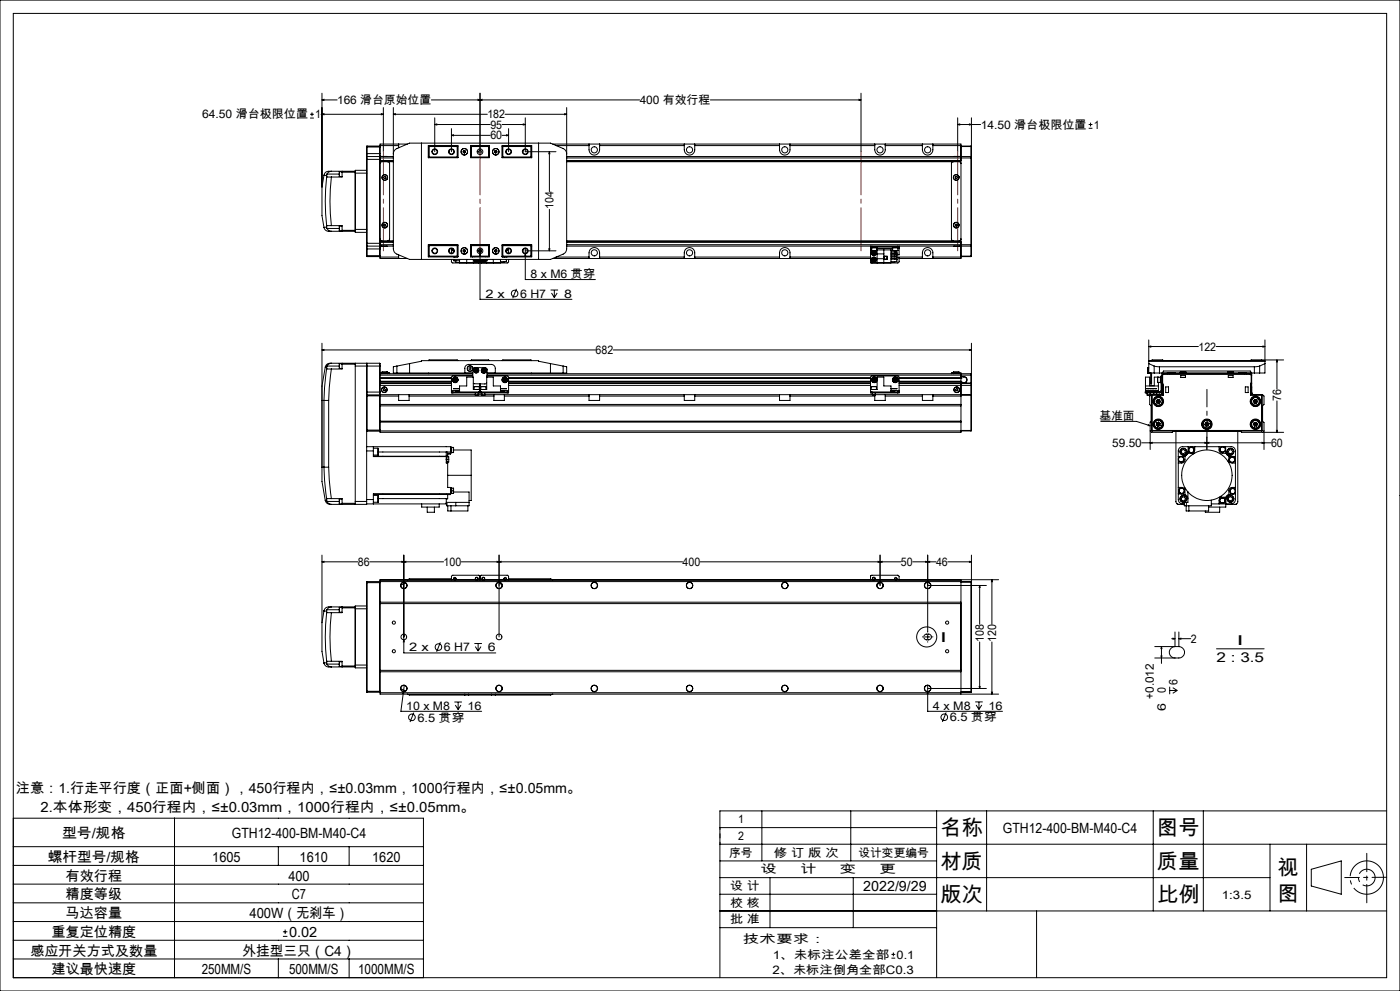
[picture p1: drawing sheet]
<svg xmlns="http://www.w3.org/2000/svg" width="420mm" height="297mm" viewBox="0 0 420 297" stroke-linecap="round" stroke-linejoin="round" font-family="sans-serif">
<g fill="none" stroke="#000" stroke-width=".3">
<path d="M0 0h420v297h-420zM4 4h412v289h-412zM93 35.4h1.2M93 34.3h1.2M93.6 33.7v1.1M96.3 34.3h18.7M96.6 29.9l.6-.1v.3zM96.6 34.3l.6-.2v.3zM96.6 29.9h4.5M96.6 27.9v28.2M114.4 34.1l.6 .2-.6 .1zM115 32.2v13.3"/>
<path d="M118 34.3l.6-.2v.3zM118 32.2v42.4l.3 .9 .4 .5 4.2 1.7h42.2l4.4-1.9 .5-1.2v-42.4M118 34.3h28.2M130.4 37.3l.6-.2v.4zM130.4 37.3h16.7M130.4 35.3v10.2M135.4 38.6v6.9M143.4 29.8l.6 .1-.6 .2zM144 29.9l.6-.1v.3zM144 27.9v17.6M150.6 37.3h7M151.5 34.3h18.5"/>
<path d="M152.6 38.6v6.9M157 37.1l.6 .2-.6 .2zM157.6 35.3v10.2h9.2M169.4 34.1l.6 .2-.6 .1zM191.9 29.9h-62.5M213.1 29.9h45.2M257.7 29.8l.6 .1-.6 .2zM258.3 27.9v17.6M287.3 37.3l.6-.2v.4zM287.3 37.3h6.9M287.3 35.3v10.2M290.8 37.1l.6 .2-.6 .2z"/>
<path d="M291.4 35.3v11.8M326.6 38.4h1.1M326.6 37.3h1.1M327.2 36.8v1.1M96.6 56.1v8.5l.6 3.6M97.2 52.5l-.6 3.6M97.2 52.5h.1M97.2 52.5l.8 .1M98 52.9a64.4 64.4 0 0 0 0 14.8M98 52.9l1.4 .2M98 52.6v.3M98.1 52.2l-.1 .4"/>
<path d="M98.1 52.2h3.7M99.4 51.3h-.2a1.57 1.57 0 0 0-2 1.2M99.4 53.1a62.9 62.9 0 0 0 0 14.5M99.4 51.3a1.49 1.49 0 0 0-1.3 .9M99.4 51.3h7.2M101.8 52.2v.7M101.8 51.5v.7M101.8 51.5v1.4M101.8 51.5h.8M101.8 52.9h.8M102.6 51.3v.3M102.6 51.6v1.5h-3.2"/>
<path d="M102.6 51.6h4M106.6 51.3v.3M106.6 51.6v17.4M106.6 51.9h3.4M110 47.8v4.1M110 51h-3.4v.3M110 47v.8M110 46v1M110 51.9v16.9M110 47.8h4M110 46h4M110 44.1h4"/>
<path d="M110.1 46.9v26.9M110.1 43.8v3.1M110.1 43.8l-.1 2.2M110.1 46.9h3.8M110.1 46.9l-.1 .1M110.1 43.8h3.8M113.9 46.9v26.9M113.9 43.8v3.1M113.9 46.9l.1 .1M113.9 43.8h.1M114 46.9h.1M114 47v.8"/>
<path d="M114 47.8v25.1M114 46.9h4M114 48.1h4M114 43.6h5.6M114 47.3h4M114.4 46.9h1.7M115.3 52.9l.5 .3-.2 .3h-.3l-.2-.3zM116.3 48.5l.6 .5v22.6l-.3 .5-.3 .1M118 48.5h-3.4l-.5 .2-.1 .3M118 46.1l.3-.9 .4-.5 4.2-1.8h42.2l4.2 1.8 .4 .5 .3 .9M119.6 43.2v1.1M122.2 43.2h-8.2v3.7"/>
<path d="M126.4 42.9v34.8M128.5 46.9h.1M128.5 43.7h8.9v3.6h-8.9zM128.6 43.8v3.5M128.6 43.8h8.8M128.6 43.8l.1 .1M128.7 43.9h8.5M128.7 43.9v3.2M128.7 47.1l-.1 .1h8.8M128.7 47.1h8.5M135.4 40.6l.6-.2v.3zM135.4 40.6h11.7"/>
<path d="M137.2 43.9l.1-.1v3.4l-.1-.1M137.2 43.9v3.2M139 45.6l.3 .2M139 45.3v.3M139.3 45.2l.3 .1M139.3 45.2l-.3 .1M139.6 45.6l-.3 .2M139.6 45.3v.3M141.2 43.7l.1 .1M141.2 43.7h5.6v3.6h-5.6zM141.2 43.8h5.6M141.2 47.2h5.6"/>
<path d="M141.3 43.8v3.4l.1-.1M141.3 43.8l.1 .1M141.4 43.9h5.2M141.4 43.9v3.2M141.4 47.1h5.2M146.6 43.9l.1-.1v3.4l-.1-.1M146.6 43.9v3.2M148.4 45.6l.3 .2M148.4 45.3v.3M148.7 45.2l.3 .1M148.7 45.2l-.3 .1M149 45.3v.3"/>
<path d="M149 45.6l-.3 .2M150.6 40.6h2M150.6 43.7h8.9v3.6h-8.9zM150.6 43.8h8.8M150.8 43.9l-.1-.1v3.4l.1-.1M150.8 43.9h8.5M150.8 43.9v3.2M150.8 47.1h8.5M151.3 43.7v.1M152 40.4l.6 .2-.6 .1zM159.3 43.9v3.2M159.3 47.1l.1 .1h-8.8"/>
<path d="M159.4 43.8v3.5M159.4 46.9h.1M159.4 43.8l-.1 .1M161.6 42.9v34.8M164.8 45.5l.2 .6h-.4zM164.8 45.5v11.9M165.8 43.2h122.5v34.3h-18.6M166.8 43.6h9.9M170 48.5h117.7l.6 .5M170 46.9h121.3M170 48.1h118.3M170 47.3h121.3"/>
<path d="M176.7 43.2a3.2 3.2 0 0 0 .5 2.8 1.58 1.58 0 0 0 1.7 .4 1.58 1.58 0 0 0 1-1.5v-1.7M179.9 43.6h25.4M205.3 43.2a3.2 3.2 0 0 0 .4 2.8 1.56 1.56 0 0 0 1.7 .4 1.56 1.56 0 0 0 1-1.5v-1.7M208.4 43.6h25.5M233.9 43.2a3.2 3.2 0 0 0 .4 2.8 1.56 1.56 0 0 0 1.7 .4 1.56 1.56 0 0 0 1-1.5v-1.7M237 43.6h25.4M262.4 43.2a3.2 3.2 0 0 0 .5 2.8 1.56 1.56 0 0 0 1.7 .4 1.56 1.56 0 0 0 1-1.5v-1.7M265.6 43.6h11.1M276.7 43.2a3.2 3.2 0 0 0 .5 2.8 1.56 1.56 0 0 0 1.7 .4 1.56 1.56 0 0 0 1-1.5v-1.7M279.9 43.6h8.4M286 48.5l-.6 .4v22.8l.6 .5M286.1 46.9h1.8"/>
<path d="M286.8 52.9h.3l.1 .4-.3 .2-.3-.1zM288.3 43.8h3M288.3 43.9h3M291.3 46.9v.4M291.3 47.3h.1M291.3 46.9l.1 .2M291.3 43.8v.1M291.3 43.9v3M291.3 47.3v26M291.4 47.1v.2M291.4 47.3v26M97.2 68.2a1.69 1.69 0 0 0 2.2 1.1"/>
<path d="M97.2 68.2h.1M98 67.7v.3M98 68l.1 .5M98 68l-.8 .2M98.1 68.5l.7 .7 .6 .1M98.1 68.5h3.7M99.4 67.6l-1.4 .1M99.4 67.6h3.2v1.4M99.4 69.3h7.2M101.8 68.5v.7M101.8 67.8v.7M101.8 67.8v1.4"/>
<path d="M101.8 67.8h.8M101.8 69.2h.8M102.6 69v.3M102.6 69h4M106.6 69.3v.3h3.4M106.6 69v.3M106.6 68.8h3.4M110 68.8v4.1M110 72.9v.8M110 73.7v.9M110 74.6l.1 2.3M110 76.6h4"/>
<path d="M110 72.9h4M110 73.7l.1 .1M110 74.6h4M110.1 73.8v3.1M110.1 73.8h3.8M110.1 76.9h3.8M113.9 73.8v3.1M114 71.6l.2 .4 .3 .2h3.5M114 73.7h.1M114 72.9v.8M114 73.8v3.7h8.2M114 72.5h4"/>
<path d="M114 73.8h4M114 77h5.6M114 73.3h4M114 73.7l-.1 .1M114 76.8l-.1 .1M114.4 73.8h1.7M115.1 67.4l.3-.2 .3 .1v.3l-.2 .2-.3-.1zM119.6 76.4v1.1M128.5 73.8h.1M128.5 73.4h8.9v3.6h-8.9zM128.6 73.4v3.5M128.6 76.9h8.8"/>
<path d="M128.7 73.6v3.2M128.7 76.8h8.5M128.7 73.6h8.5M128.7 76.8l-.1 .1M135.4 77.7v.8l.4 .3h8M135.4 74.5v1.4M135.8 75.1h.3M135.8 74.6v.5M136.1 77.7v.2M136.1 77h.1M136.1 75.2v.3M136.1 77.7v.4h1.8"/>
<path d="M136.1 75.2h.1M136.2 78.1h.4M136.8 76.9v.1M136.8 78.1v.6h1.1M137.2 73.6l.1-.1v3.4l-.1-.1M137.2 73.6v3.2M137.4 73.5h-8.8l.1 .1M137.9 77.7v1.1h12.2v-1.1M139 75.3l.3 .2M139 75v.3M139.3 74.9l.3 .1M139.3 74.9l-.3 .1"/>
<path d="M139.6 75.3l-.3 .2M139.6 75v.3M140 77.7v1.1M141.2 73.4h5.6v3.6h-5.6zM141.2 76.9h5.6M141.2 73.5h5.6M141.3 76.9l-.1 .1M141.4 73.6l-.1-.1v3.4M141.4 73.6v3.2M141.4 76.8h5.2M141.4 73.6h5.2M141.4 76.8l-.1 .1"/>
<path d="M141.7 76.9v.1M141.9 76.9v.1M142 77.7v1.1M142.1 78h.1M142.1 77.7v.3M142.1 78h1.5M142.3 78a.78 .78 0 0 0 .9 .5 .78 .78 0 0 0 .6-.8 .78 .78 0 0 1-.6 .9 .78 .78 0 0 1-.9-.6zM142.5 76.9v.1M142.7 78l.2 .2M142.9 78v.2M143.2 78l.1 .1M143.3 78.1l-.4 .1"/>
<path d="M143.3 78v.1M143.6 75.1h.1M143.6 78h.1M143.6 75.3l.1 .2M143.7 75.1h-.1M143.7 75v.1M143.7 77.7v.3M143.7 74.9h.6M144 76.1l.1 .6h-.2zM144 74.3v15.4h27.6M144.3 77.7a.76 .76 0 0 0 .6 .9 .76 .76 0 0 0 .8-.6 .76 .76 0 0 1-.8 .6 .76 .76 0 0 1-.6-.9zM144.4 75.1h.1"/>
<path d="M144.4 78h.1M144.4 78h1.5M144.4 75v.1M144.4 77.7v.3M144.4 75.3l-.1 .2M144.7 78l.4 .2M145 78l.1 .2M145.3 78l-.2 .2M145.6 76.9v.1M145.9 78h.1M145.9 77.7v.3M146 77.7v1.1"/>
<path d="M146.2 76.9v.1M146.6 73.6l.1-.1v3.4l-.1-.1M146.6 73.6v3.2M148 77.7v1.1M148.4 75.3l.3 .2M148.4 75v.3M148.7 74.9l.3 .1M148.7 74.9l-.3 .1M149 75v.3M149 75.3l-.3 .2M150.6 73.4h8.9v3.6h-8.9zM150.6 76.9h8.8"/>
<path d="M150.6 73.5h8.8l-.1 .1M150.8 73.6l-.1-.1v3.4l.1-.1M150.8 73.6v3.2M150.8 76.8h8.5M150.8 73.6h8.5M151.2 76.9v.1M151.2 78.4v.3h-1.1M151.3 76.9v.1M151.9 75.1h.3M151.9 77h.1M151.9 77.7v.7h-1.8M151.9 77.7v.2"/>
<path d="M152.2 75.1h-.3M152.2 74.6v.5M152.6 77.7v.8l-.4 .3h-8M152.6 74.5v1.4M157.6 76.1l.1 .6h-.3zM157.6 74.3v9.5h21M157.6 75.2h9.2M159.3 73.6v3.2M159.3 76.8l.1 .1M159.4 73.4v3.5M159.4 73.8h.1M164.6 74.6h.4l-.2 .6z"/>
<path d="M164.8 62.8v12.4M165.8 77.5h95.4M166.8 77h9.9M170 72.5h118.3M170 73.8h121.3M170 73.3h121.3M176.7 77.5a3.2 3.2 0 0 1 .5-2.9 1.6 1.6 0 0 1 1.7-.3 1.6 1.6 0 0 1 1 1.5v1.7M179.9 77h25.4M205.3 77.5a3.2 3.2 0 0 1 .4-2.9 1.58 1.58 0 0 1 1.8-.3 1.58 1.58 0 0 1 .9 1.5v1.7M208.4 77h25.5M233.9 77.5a3.2 3.2 0 0 1 .4-2.9 1.58 1.58 0 0 1 1.7-.3 1.58 1.58 0 0 1 1 1.5v1.7M237 77h24.2"/>
<path d="M261.2 74h.4M261.2 74v.5M261.2 74.5v4.3h6.1v-3.9M261.2 73.8v.2M261.2 74.9h.3M261.2 74.5h.3M261.4 74v.3h1.7M261.5 75.1h1M261.5 75.1h1.6h-.6M261.5 74.3v.8M261.6 73.8v.2M261.6 74h7.7"/>
<path d="M261.8 77.7v.4M261.8 77.7l.8 .3M261.8 76l.3 .2M261.8 75.1a.78 .78 0 0 0-.3 1.2 .78 .78 0 0 0 1.3 0 .78 .78 0 0 0-.3-1.2M261.8 75.6v.4M261.8 75.6l.7 .5M261.8 78.1l.4 .1M261.9 75.1a.74 .74 0 0 0-.3 1.2 .74 .74 0 0 0 1.1 0 .74 .74 0 0 0-.3-1.2M262.1 77.4l.4 .1M262.1 77.4l-.3 .3M262.1 77.4l.1 .8M262.2 75.4l-.4 .2"/>
<path d="M262.2 75.4l.3 .2M262.2 75.4l-.1 .8M262.5 77.5l.1 .5M262.5 77.5l-.7 .6M262.5 76.1l-.4 .1M262.5 75.6v.5M262.5 75.6l-.7 .4M262.6 78l-.4 .2M263.1 74.9l4.7 .1M263.1 74.5h4.7M263.1 74v4.8M263.1 76.1h2"/>
<path d="M263.1 77.5h2M265.1 74.9v3.9M265.2 76.8h.9v.9h-.9zM265.3 76.8v.9M267.3 75.5h1.8v.4M267.3 76.2h1.8v.5h-1.8M267.3 77h1.8v.4h-1.8M267.3 77.7h1.8M267.3 75.9h1.8M267.7 74v.3h1.8v-.3M267.8 75.1h1.5M267.8 74.3v.8"/>
<path d="M268.4 77.4v.3l.3-.2 .4 .2M268.4 75.1v.4M268.4 76.7v.3M268.4 78.4v.3h-1.1M268.5 75.5h.4M268.6 77.5h.2M269.1 75.9l-.2 .3-.5-.3v.3M269.1 75.7v.2M269.1 77.7v.2M269.1 77.3h.6v1.3l-.3 .2h-8M269.1 77.7v.7h-1.8M269.1 77h7.6"/>
<path d="M269.3 74h.4M269.3 73.8v.2M269.3 74.3v.8M269.3 74.5h.4M269.7 74v.5M269.7 73.8v.2M269.7 74.5v1.9h-.6M276.7 77.5a3.2 3.2 0 0 1 .5-2.9 1.58 1.58 0 0 1 1.7-.3 1.58 1.58 0 0 1 1 1.5v1.7M279.9 77h8.4M286.1 73.8h1.8M286.6 67.4l.2-.2 .3 .1 .1 .3-.3 .2-.3-.1zM288.3 71.6l-.5 .6h-117.8"/>
<path d="M288.3 76.9h3M288.3 76.8h3M291.3 73.3h.1M291.3 73.3v.5M291.3 76.8h.1M291.3 76.8v.1M291.3 73.8v3M291.4 73.3v.3M291.4 73.6l-.1 .2M291.4 76.8l-.1 .1M291.4 73.6v3.2M154.9 86.6l-1.1 2.8"/>
<path d="M165.2 86.9h2.2M165.5 87.8l.8 1.4M166.3 86.9v2.3M167.1 87.8l-.8 1.4M96.6 104.9l.6-.2v.3zM96.6 102.9v37.1M96.6 104.9h82M97.6 110l-1 5.7v4.3h.6M97.6 110l.4 .1M98 110.5l-.6 5.6-.2 3.9M98 110.5l1.4 .1M98 110.1v.4"/>
<path d="M98.1 109.7l-.1 .4M98.1 109.7h3.7M99.4 108.9a1.52 1.52 0 0 0-1.8 1.1M99.4 110.6l-.6 5.6-.2 3.8M99.4 108.9l-.9 .3-.4 .5M99.4 108.9h10.6M101.8 109v1.4M101.8 109h.8M101.8 110.4h.8M102.6 108.9v.2M102.6 109.1v1.5h-3.2M102.6 109.1h4"/>
<path d="M106.6 108.9v.8M106.6 109.7h7.4M106.6 109.7v40.6M110 108.9h.1M110 117.5v.9M110 108.9v8.6M110 118.4v31.9M110 118.7h4M110 117.5h4M110.1 108.9v9.5M110.1 108.9h3.8M110.1 118.4v10.8"/>
<path d="M110.1 118.4h3.8M110.1 118.4h-.1M110.1 108.9h-.1M113.9 108.9v9.5M113.9 108.9l.1 .8M113.9 118.4v10.8M113.9 118.4h.1M114 114.8v.1M114 109.7v2.7M114 111.8h.6M114 117.5v.8M114 118.7h5.6"/>
<path d="M114 118.3h5.6M114 112.4v2.4M114 114.9v2.6M114 112h27.8M114 114.3h21.4M114 113.4h21.4M114 112.4h27.8M114 114.9h21.4M114 114.8h21.4M114 115.5h21.4M114.6 111.5h.1M114.6 111.7h.1"/>
<path d="M114.6 111.7h1.7M114.6 111.5h1.7M114.6 111.5v.5M114.6 111.8h1.7M115 116.6l.3-.1 .3 .2v.3l-.6-.1zM116.3 111.7l-.1 .1M116.3 111.8h.6v.2M116.3 111.5v.5M119.1 111.8h20.4v-1.4a1.14 1.14 0 0 1 1.1-1.2h6.8a1.21 1.21 0 0 1 1.2 1.2v1.4h20.3M119.1 109.7l-1.1 .2v1.9h1.1M119.1 109.7v2.1M119.6 118.3h3.1"/>
<path d="M119.6 118.3v1.7h3.1v-1.7M122.7 118.7h25.5M122.7 118.3h19.9M122.9 109v2.8M128.6 108h8.7M128.6 108v.1M128.6 111.8v.2M135.4 114.3h-21.4l21.4 .1M135.4 113.3h-21.4h21.4M135.4 117.5h.5M135.4 117.5v.3h.5M135.4 117v.5"/>
<path d="M135.4 117h2.5M135.9 117.5h7.7M135.9 117.8h7.7M135.9 117.5v.3M136.2 113.6v.4M136.2 114l.4 .3M136.2 113.6l.4 .2M136.6 113.4l.3 .2M136.6 113.4l-.4 .2M136.6 113.4v.4M136.6 113.8l.3 .2M136.6 113.8v.5"/>
<path d="M136.6 113.8l-.4 .2M136.8 117.1v.2h1.1M136.9 114l-.3 .3M136.9 113.6v.4M136.9 113.6l-.3 .2M137.3 108v.1M137.9 117.5v-1.8h2.1v-2.7h2v3.7h4v-3.7h2v2.7h2.1v1.8M137.9 116.4h-1.8l1.8 .1M139.5 111.7h2.4M141.3 108h5.4M141.3 108v.1M141.8 112.7h-6.1l-.3 .3v4"/>
<path d="M141.8 113l.1-2.4 .4-.5 3.5 .2 .4 .4-.1 2.3M142.3 115.8h.1M142.2 115.9h1.6M142.2 115.9v.8M142.3 115.8h1.5M142.5 110.9l.1 .4M142.5 110.9l.4 .1M142.6 111.3l.4 .1M142.6 118.4h.8M142.6 117.8v.6M142.8 110.6l-.3 .3M142.8 110.6l.4 .1"/>
<path d="M142.8 110.6l.1 .4M142.9 111l.1 .4M142.9 111l.4 .1M142.9 111l-.3 .3M143.2 110.7l.1 .4M143.2 110.7l-.3 .3M143.3 111.1l-.3 .3M143.4 117.8v.6M143.4 118.3h1.2M143.6 117.5h.8M143.6 117.8h.4M143.6 117.5v.3"/>
<path d="M143.8 115.9h.1M143.8 115.9v.8M144 117.8h.4M144 115v2.8M144.3 115.8v.1M144.3 115.8h1.5M144.3 115.9h1.5M144.3 115.9v.8M144.4 117.5h7.8M144.4 117.8h7.8M144.4 117.5v.3M144.6 118.4h.1"/>
<path d="M144.6 117.8v.6M144.7 118.4h.8M144.7 111l.2 .4M144.7 111l.4 .1M144.9 111.4l.4 .1M145 110.7l-.3 .3M145 110.7l.5 .1M145 110.7l.1 .4M145.1 111.1l.2 .4M145.1 111.1l.5 .1M145.5 118.4h-.8M145.5 117.8v.6"/>
<path d="M145.5 118.3h2.7M145.5 110.8l.1 .4M145.5 110.8l-.6 .6M145.6 111.2l-.3 .3M145.8 115.8v.1M145.8 115.9v.8M146 114.7l-.4 .4-3.6-.2M146.1 112.7h6.2l.3 .3v4M146.1 112h145.2M146.1 111.7h2.5M146.1 112.4h145.2M146.7 108v.1"/>
<path d="M148.2 118.3h3.1M148.2 118.3v1.7h3.1v-1.7M150.1 116.4h1.8l-1.8 .1M150.7 108h8.7M150.7 108v.1M151.1 113.7v.4M151.1 113.7l.7 .3M151.1 114.1l.4 .2M151.2 117.1v.2h-1.1M151.3 118.7h25.4M151.3 118.3h25.4M151.4 113.4l.4 .2"/>
<path d="M151.4 113.4l-.3 .3M151.4 113.4l.1 .9M151.8 113.6v.4M151.8 113.6l-.7 .5M151.8 114l-.3 .3M152.2 117.5h.4M152.2 117.5v.3M152.6 117.5v.3h-.4M152.6 117v.5M152.6 114.3h108.6M152.6 113.3h108.6M152.6 113.4h108.6"/>
<path d="M152.6 117l-2.5 .1M152.6 114.9h108.6M152.6 114.8h108.6M152.6 115.5h108.6M152.6 114.4h108.6M159.4 108v.1M159.4 111.8v.2M165.1 109l-3.5-.7v-.2h-35.2v.2l-7.3 1.4M165.1 109v2.8M165.1 109l3.8 .7M168.9 109.7l1.1 .2v1.9h-1.1M168.9 109.7v2.1"/>
<path d="M176.7 118.3h3.2M176.7 118.3v1.7h3.2v-1.7M179.9 118.7h25.4M179.9 118.3h25.4M184 104.9h107.4M205.3 118.3h3.1M205.3 118.3v1.7h3.1v-1.7M208.4 118.7h25.5M208.4 118.3h25.5M233.9 118.3h3.1M233.9 118.3v1.7h3.1v-1.7M237 118.7h25.4"/>
<path d="M237 118.3h24.7M261.2 117.5h.4M261.2 116.7h1.9v-3.7h2v2.7h2.2v1.8M261.4 115.9h1.5M261.4 115.9v.8M261.4 115.8l1.5 .1M261.4 115.8v.1M261.6 117.5h7.7M261.6 117.5v.3M261.6 117.8h7.7M261.7 118.4h.1M261.7 117.8v.6"/>
<path d="M261.8 118.4h.8M261.9 113.9l.3 .4M262 113.6l-.1 .3M262 113.6l.6 .5M262.4 113.4l.3 .3M262.4 113.4l-.4 .2M262.4 113.4l-.2 .9M262.6 118.3h3M262.6 118.4h-.8M262.6 117.8v.6M262.6 114.1l-.4 .2M262.7 113.7l-.1 .4"/>
<path d="M262.7 113.7l-.8 .2M262.9 115.9v.8M265.6 118.7h11.1M265.6 118.3h11.1M265.6 118.3v1.7h-3.2v-1.6M267.3 116.4h1.8l-1.8 .1M268.2 113.7v.4M268.2 113.7l.8 .3M268.2 114.1l.4 .2M268.4 117.1v.2h-1.1M268.5 113.4l.4 .2M268.5 113.4l-.3 .3"/>
<path d="M268.5 113.4l.1 .9M268.9 113.6l.1 .4M268.9 113.6l-.7 .5M269 114l-.4 .3M269.3 117.5h.4M269.3 117.5v.3M269.7 113.3h18.6M269.7 117.5v.3h-.4M269.7 117v-3.9l-.2-.4h-7.9l-.4 .3v4.8h.4M269.7 117v.5M269.7 114.3h18.6M269.7 113.4h18.6"/>
<path d="M269.7 117l-2.4 .1M269.7 114.9h21.6M269.7 115.5h21.6M276.7 118.3h3.2M276.7 118.3v1.7h3.2v-1.7M279.9 118.7h8.4M279.9 118.3h11.4M286 111.7l.1 .1M286 111.8h-.6v.2M286 111.7h1.7M286 111.5h1.7M286 111.5v.5"/>
<path d="M286 111.8h1.7M286.9 116.5l.3 .1 .1 .3-.2 .2-.3-.1zM287.7 111.5h-1.7M287.7 111.5h.1M287.7 111.7v.1M287.7 111.8h.6v3M287.7 111.5v.5M288.3 114.3l-18.6 .1M288.3 114.8v14.8h-174.3v-11.3M288.3 114.3h.1M288.3 113.3h.1M288.3 114.8h.1"/>
<path d="M288.3 118.4h3M288.3 114.8h3M288.3 112.9h.8M288.3 113h.8M289.1 113a.88 .88 0 0 1 .9 .8 .88 .88 0 0 1-.9 .9M289.1 112.9a.98 .98 0 0 1 1 .8 .98 .98 0 0 1-.7 1.1M289.1 112.9v.1M289.1 114.7v.1M289.1 114.7l-19.4 .1M290.8 104.7l.6 .2-.6 .1zM291.3 118.3v.1M291.3 112v.4"/>
<path d="M291.3 114.8h.1M291.3 114.8v.1M291.3 114.9v.6M291.3 112.4v2.4M291.3 115.5v2.8M291.3 118.4v10.6M291.4 102.9v26.1M291.4 114.9h-.1M291.4 114.8h.1M291.4 114.9l-.1 .6M343.6 115.7h3.9M343.7 117.1h3.8v.2h-3.8z"/>
<path d="M344 117.5h-.4v.3h.4M344 117.5h3.9M344 116.4l.7 .1zM344 117.8h1.2M344 117.5v.3M344.1 118.4h.9M344.1 117.8v.6M344.3 110.3l.1 1.6M344.4 110.3h-.1M344.4 110.2l-.1 .1M344.4 110.3v1.6M344.4 110.2v.1"/>
<path d="M344.4 110.3h.2M344.4 110.2h.2M344.6 103.9l.6-.2v.3zM344.6 101.9v9.9M344.6 103.9h14.9M344.6 108.1h34.9M344.6 108.3h34.9M344.6 109l1.7 .7M345 116.4l.4 .1zM345 117.8v.6M345.2 117.8h.8M345.2 117.5v.3"/>
<path d="M345.2 114.5v.6h.3v-.6M345.2 114.5h.3M345.2 111.8v2.7M345.5 118.4h.2M345.5 108h3.4M345.5 108v.1M345.5 111.8v2.7M345.5 118.4v10.6M345.7 118.4h3.3M345.7 118.4v10.6M345.7 116.4l.4 .1zM346 117.5v.3"/>
<path d="M346 117.8h1.9M346.1 117.8v.5M346.3 109.7l1.5 .2M346.3 111.8h1.5M346.3 111.8l-1.9 .1M346.3 109.7v2.1M346.5 116.4l.4 .1zM347 117.8v.5M347.3 113.1v1.5zM347.3 119.7l.6 .1M347.3 119.7l-.4 .5M347.3 119.7l.2 .6"/>
<path d="M347.3 114.6h.8M347.5 113v.1M347.5 114.6v2.9M347.8 111.8h.9M347.8 109.9h28.5M347.8 109.9v1.9M347.9 117.5v.3M347.9 119.8l.3 .6M347.9 119.8l-.8 1M348.1 113v1.7h.2M348.3 117l-.4 .5M348.3 113h-2v2.6h-1.4v-2.6h-1.3v4.5"/>
<path d="M348.3 117h.3M348.3 113.1h.4M348.3 113.1v3.9M348.6 117.2l-.7 .6M348.6 117.6l-.5 .7M348.7 116v1.6M348.7 112.7h-.4v.4M348.7 116h.1M348.7 117.6h.1M348.7 111.8v4.2M348.7 111.8l.4-.6h26l.4 .6M348.7 114.9l.1 .6"/>
<path d="M348.7 111.7h26.7M348.7 117.6l-.4 .7M348.7 111.7v.5M348.7 115v1M348.8 116h.1M348.8 114.9l.2 .6M348.8 114.8h.1M348.8 114.8l-.1 .1M348.8 114.9h-.1M348.8 116v1.6M348.8 112.4v2.4M348.8 117.6h.1"/>
<path d="M348.8 118.3l.2 .1M348.8 115.5h.2M348.8 118.3h-3.5l-.4 .4v2.5l.4 .4v4.6l-.2 .3v8.2M348.8 115.5v2.8M348.9 108v.1M349 115.5v2.9M349.1 112.1l-.3 .3M349.1 112v.1M349.1 112l-.4 .2 .1 .2M349.1 112h26M349.1 112.1h26M349.7 116h.9v1.6h-.9z"/>
<path d="M350.2 112v-.2h.6v.2M352.5 111.7v.1M354 111.7l.1 .1M354 111.7h1.8M354 111.5h1.1M354 111.5v.2M354.2 112.6h1.4v.5h-1.4zM355.1 111.5h-1.1M355.1 111.5h.7M355.8 111.7l-.1 .1M355.8 111.5v.2M364.8 103.9h14.7"/>
<path d="M368.3 111.7l.1 .1M368.3 111.5h1.2M368.3 111.7h1.8M368.3 111.5v.2M368.5 112.6h1.4v.5h-1.4zM369.4 111.5h-1.1M369.4 111.5h.6M370 111.5h.1M370.1 111.7l-.1 .1M370.1 111.5v.2M371.7 111.7v.1M373.3 112v-.2h.6v.2"/>
<path d="M373.6 116h.8v1.6h-.8zM375.1 112.1l.3 .3M375.1 112v.1M375.1 112l.3 .2v.2M375.1 115.5h.2M375.1 118.4h3.4M375.1 115.5v2.9M375.2 108h3.4M375.2 108v.1M375.3 117.6h.1M375.3 118.3l-.2 .1M375.3 118.3h3.5l.4 .4v2.5l-.4 .4v4.6l.4 .4v8.1"/>
<path d="M375.3 115.5v2.8M375.3 116h.1M375.3 114.9l-.2 .6M375.3 114.9h.2M375.3 116v1.6M375.3 116h.2M375.3 117.6h.2M375.4 114.8l-.1 .1M375.4 114.8l.1 .1M375.4 112.4v2.4M375.4 111.7v.5M375.4 115v1"/>
<path d="M375.4 117.6l.4 .7M375.5 116v1.6M375.5 114.9l-.2 .6M375.5 117.6l.5 .7M375.5 111.8h.8M375.5 111.8v4.2M376.3 111.8h1.6M376.3 109.9v1.9M376.4 119.7l-.4 .5M376.4 119.7l.6 .1M376.4 119.7l.5 1.2M377 119.8l.3 .6"/>
<path d="M377 119.8l-.4 .5M377.9 109.7l-1.6 .2M377.9 109.7v2.1M378.5 118.4h.1M378.5 107.9l.1 .1M378.5 118.4v10.6M378.6 108v.1M378.6 118.4v10.6M378.9 103.7l.6 .2-.6 .1zM379.5 101.9v9.9h-1.6M379.5 109l-1.6 .7M383.1 107.9l.1 .6h-.3z"/>
<path d="M383.1 107.9v8.7M385.1 107.9l-9.9 .1M97.2 120h1.4M97.2 120v20M98.6 120v20M110 133.9h25.1v1.6M110 128.9h4M110 135.1h2M110 129.1l.1 .1M110.1 129.2h3.8M112 133.9v1.2M112 135.1v1.7l22.6 .1v.8"/>
<path d="M112 136.4h1.4M112 134.3h1.4M112 136.7h21.9M113.4 134.3v2.1M113.5 135.5h21.6M114 121.2h174.3M114 121.6h174.3M114 126.2h174.3M114 126.5h174.3M133.9 137.7v1.1h.4M133.9 136.7v1M133.9 135.5h.1"/>
<path d="M133.9 135.5v1.2M133.9 133.8v.1M133.9 137.7h.7M133.9 136.6h.4M134.1 136.8v1.7h-.2M134.3 138.5v.3M134.3 136.6v.3M134.3 138.8v7.3h.8v1.9M134.6 137.7v.8h-.5M135.1 135.5v.4M135.1 135.9h-.8v.7M135.1 134h.4v1.7"/>
<path d="M135.1 135.9v.2h-.8M135.3 134v1.7M135.5 134.1h.6v1.5l-1 .1M136.1 134.9h5.3v7.5M288.3 129h3M291.3 129h.1M291.3 129v.1M291.3 129.1l-177.4 .1M291.4 129l-.1 .1M330.2 126.3h10.7l4.2 1.3M344.5 127.3l.6 .3h-.6zM345.1 132.7l.6-.1v.3z"/>
<path d="M345.1 129.1l.4 .5h6.1l.5-.5M345.5 129h.2M345.5 129l.2 .1M345.7 129v.1M345.7 129.1h32.8M345.7 129h32.8M346.9 120.2l.2 .6M346.9 120.2l.6 .1M346.9 127.4l.5 .4M347 126.7l-.1 .7M347 126.7l.5 .4M347.1 120.8l.6 .1"/>
<path d="M347.5 127.1l.5 .5M347.5 127.1l-.6 .3M347.5 127.1l-.1 .7M347.5 120.3l.2 .6M347.5 120.3l.7 .1M347.6 126.5l-.6 .2M347.6 126.5l.5 .4M347.6 126.5l-.1 .6M348 127.6l-.6 .2M348.1 126.9l-.1 .7M348.1 126.9l-.6 .2M348.2 120.4l-.5 .5"/>
<path d="M352 129.2h20.1M352.8 129.2v21.1a.91 .91 0 0 0 .8 .9h1.7M353.5 137.8v11.9a1.42 1.42 0 0 0 1.8 1.3M354.4 135l.6-.3 .6 .3v.7l-.6 .3-.6-.3zM356.3 135.9l-.8 .7v1.2a.96 .96 0 0 1-1 1h-1M356.3 135.9h1.5l.1 .2M356.4 135.5l-.1 .4M356.4 135.5a1.98 1.98 0 0 1-2.5 1.3h-.4M356.5 133.9l-.1 1.6M357.4 134a.85 .85 0 0 0-.8 .9 .85 .85 0 0 0 .8 .8M357.4 134a.85 .85 0 0 1 .9 .9 .85 .85 0 0 1-.9 .8M357.4 134a.85 .85 0 0 0-.9 .9 .85 .85 0 0 0 .9 .8"/>
<path d="M358.4 133.9v1.2l-.3 .5 .2 .3M361.4 127.3l.4 .5M361.5 132.6l.6 .1-.6 .2zM361.6 126.6l-.2 .7M361.6 126.6l.5 .5M362.1 132.7l.6-.1v.3zM362.1 131v3.7M362.1 127.1l-.7 .2M362.1 127.1l.4 .5M362.3 126.5l.4 .5M362.3 126.5l-.7 .1M362.3 126.5l-.5 1.3"/>
<path d="M362.5 127.6l-.7 .2M362.7 127l-.2 .6M362.7 127l-.6 .1M365.7 133.9v1a.96 .96 0 0 0 1 1h1.1l.9 .7M366.7 133.9h-11.9a1.27 1.27 0 0 0-1.3 1.2v2.4M367 133.9h2.4a1.21 1.21 0 0 1 1.2 1.2v12M367.7 133.9v1a1.55 1.55 0 0 0 1.3 1.8M368.6 138.6l.3-.1 .4 .2 1.3 .1M368.7 136.6l.3 .1M368.7 136.6v1.5l-.3 .2M368.8 134.8h.7l.3 .6-.3 .5h-.7l-.3-.5zM369 136.7l1.6 .1"/>
<path d="M371.3 129.2v21.1a.91 .91 0 0 1-.8 .9h-2.8M372.1 129.1l.4 .5h12.6M376 120.2l.2 .6M376 120.2l.6 .1M376 127.2l.3 .5M376.2 120.8l.7 .1M376.3 126.6l-.3 .6M376.3 126.6l.3 .5M376.6 120.3l-.4 .5M376.6 120.3l.7 .1M376.6 127.1l.4 .6M376.6 127.1l-.3 .6"/>
<path d="M376.9 126.6l.4 .5M376.9 126.6h-.6M376.9 126.6l-.3 .5M377 127.7h-.7M377.3 120.4l-.4 .5M377.3 127.1l-.3 .6M377.3 127.1l-1.3 .1M378.5 129h.1M378.5 129v.1M378.6 132.6l.6 .1-.6 .2zM378.6 129l-.1 .1M379.2 129.1l-.4 .5"/>
<path d="M381.3 132.7h-38.8M382.9 129h.3l-.1 .6zM383.1 120.2v9.4M96.6 140v4.3l1 5.7M96.6 140h.6M97.2 140h1.4M97.2 140l.2 3.9 .6 5.6M97.6 150a1.58 1.58 0 0 0 1.8 1.2M98 149.5v.4M98 149.9l.1 .4M98 149.9l-.4 .1M98.1 150.3a1.43 1.43 0 0 0 1.3 .9"/>
<path d="M98.1 150.3h3.7M98.6 140l.2 3.8 .6 5.6M99.4 149.4l-1.4 .1M99.4 149.4h3.2v1.4M101.8 149.6v1.4M101.8 149.6h.8M101.8 151h.8M102.6 150.8v.4M102.6 150.8h4M106.6 150.3v.9M106.6 150.3h3.4M110 150.3v.9h-10.6"/>
<path d="M110 149.7h2M112 149.7v1.3M112 150.5h1.4M112 148.5h1.4M112 148.1h23.1M113.4 148.5v2M113.5 149.4l20.4 .1M126.5 151v1h5.3v-1M128.2 152v1.5h2.1v-1.5M133.9 151h.1M133.9 150.6h6.8M133.9 149.5v1.5"/>
<path d="M134.3 142.4h7.1M134.3 151.6v1.5h6.1v-1.5M135.1 148v.1M135.1 146.2l.4 .1v1.6M135.1 148.1l-.8 .1v1.3h-.4M135.1 148h-23.1v1.7M135.1 147.1h1M135.3 146.2l-.2 1.8M135.3 151.6v1.5M135.5 146.3h.6v.8M136.1 147.1v.8h-.8M136.1 147.5h4.6v4.1h-6.7v-.6h-24"/>
<path d="M136.7 150.6v1M141.4 142.4v7.6h-.7M353.1 151l.2 .2M353.5 148l2 .2M353.5 146.1h1.1l.6 .3 .3-.2M353.6 147.1a.86 .86 0 0 0 .9 .9 .86 .86 0 0 0 .9-.9M353.7 147.1a.85 .85 0 0 1 .8-.9 .85 .85 0 0 1 .9 .9M353.7 147.1a.85 .85 0 0 0 .8 .8 .85 .85 0 0 0 .9-.8M354.6 148.9h.7l.3 .6-.3 .6h-.7l-.3-.6zM355.5 148.2a1.37 1.37 0 0 1 .9 1.3M355.7 146.6l-.2 .1v1.5M355.8 151.6v1.5h6.8v-1.5"/>
<path d="M355.9 150.6v1M356.4 147.5v3.1h-1.1v1h8.1v-1.7M356.4 147.5h.1M356.7 151.6v1.5M365.8 149l.2 .3-.3 .5v1.2M365.9 152v1.5h-4.3v-.4M366.2 148.8l.2 .2h1.4M366.7 149.2a.85 .85 0 0 0-.8 .8 .85 .85 0 0 0 .8 .8M366.7 149.2a.85 .85 0 0 1 .9 .8 .85 .85 0 0 1-.9 .8M367.7 150.1v1.9h-5.1M367.8 149.4l-.1 1.6M367.8 149v.4"/>
<path d="M368.5 149.2l.6-.4 .6 .4v.6l-.6 .4-.6-.4zM370.6 146.1h-1a1.02 1.02 0 0 0-.9 1v1.1l-.9 .8M370.6 148l-1 .1a1.62 1.62 0 0 0-1.8 1.3M370.6 147.3v2.4a1.27 1.27 0 0 1-1.2 1.3h-6M371.1 151l-.3 .2M96.6 168.4l.6-.2v.3zM96.6 166.4v20.2M96.6 168.4h10.8M110 174.7h4M110.1 174.3l-.1 7.3M110.1 174.3v33.2M110.1 174.3h3.8"/>
<path d="M110.9 168.4h22.2M113.9 174.3v33.2M113.9 174.3l.1 .1M114 174.3h177.3M114 173.9h174.3M120.5 168.2l.6 .2-.6 .1zM121.1 168.4l.6-.2v.3zM121.1 166.4v29.3h27.6M121.7 174.7l-1.5 .7M135.4 173.7v-.9l.4-.4h7.9l.3 .4 .4-.4h7.8l.4 .4v.9M135.4 173.5h-12.5l-.7 .2M136.1 173.3v.2"/>
<path d="M136.1 173.5h.7M136.2 173.1h.4M136.3 173.7a.36 .36 0 0 1-.2-.5 .36 .36 0 0 1 .6 0 .36 .36 0 0 1-.2 .5M136.8 173.3v.2M142.7 173.7a.42 .42 0 0 1 0-.6 .42 .42 0 0 1 .6 0 .42 .42 0 0 1 0 .6M143.8 172.5h.4M144 172.5v1.2M144.7 173.7a.42 .42 0 0 1 0-.6 .42 .42 0 0 1 .6 0 .42 .42 0 0 1 0 .6M149.1 168.2l.6 .2-.6 .1zM149.7 168.4l.6-.2v.3zM149.7 166.4v24.5M149.8 174.6l.2 .3h.5"/>
<path d="M150.1 174.7v.3M151.2 173.3v.2M151.2 173.5h.7M151.5 173.7a.36 .36 0 0 1-.2-.5 .36 .36 0 0 1 .6 0 .36 .36 0 0 1-.2 .5M151.9 173.3v.2M152.6 173.5h12.5l.7 .2M204.8 168.4h-66.4M261.2 172.8l.3-.4h7.9l.3 .3v1M261.4 172.5h-.2v1.2M261.9 173.7a.43 .43 0 0 1-.1-.6 .43 .43 0 0 1 .7 0 .43 .43 0 0 1-.1 .6M263.4 168.2l.6 .2-.6 .1zM264 174.6l-.3 .3h-.5"/>
<path d="M264 166.4v9.1M264 168.4l.6-.2v.3zM268.4 173.3v.2M268.4 173.5h.7M268.6 173.7a.36 .36 0 0 1-.2-.5 .36 .36 0 0 1 .6 0 .36 .36 0 0 1-.2 .5M269.1 173.3v.2M270.3 168.4h-60.2M273.8 168.4h7M277.7 168.2l.6 .2-.6 .1zM278.3 175.5h17.6M278.3 166.4v22.9M278.3 168.4l.6-.2v.3z"/>
<path d="M284.3 168.4h7.1M288.3 173.7v34.3M288.3 174.5h3M290.8 168.2l.6 .2-.6 .1zM291.3 174.3v.2M291.3 174.5v32.8M291.4 166.4v40.9M293.9 175.5l.1 .6h-.2zM293.9 175.5v11.6M297.6 173.7l.1 .6h-.3zM297.6 173.7v13.4M299.6 173.7h-185.6v34.3h185.6"/>
<path d="M96.6 186.6v8.6l.6 3.5M97.2 198.7a1.69 1.69 0 0 0 2.2 1.2M97.2 183.1l-.6 3.5M97.2 183.1h.1M97.2 198.7h.1M97.2 183.1l.8 .1M98 183.5l1.4 .1M98 183.5a64.4 64.4 0 0 0 0 14.8M98 183.2v.3M98 198.3v.3M98 198.6l.1 .4M98 198.6l-.8 .1"/>
<path d="M98.1 182.7l-.1 .5M98.1 199a1.49 1.49 0 0 0 1.3 .9M98.1 199h3.7M98.1 182.7h3.7M99.4 181.9h-.2a1.57 1.57 0 0 0-2 1.2M99.4 183.6a62.9 62.9 0 0 0 0 14.6M99.4 198.2l-1.4 .1M99.4 181.9l-.6 .1-.7 .7M99.4 198.2h3.2v1.4M99.4 199.9h7.2M99.4 181.9h7.2M101.8 199v.7"/>
<path d="M101.8 182.7v.8M101.8 198.3v.7M101.8 182v.7M101.8 198.3v1.4M101.8 182v1.5M101.8 198.3h.8M101.8 199.7h.8M101.8 182h.8M101.8 183.5h.8M102.6 199.6v.3M102.6 181.9v.3M102.6 182.2v1.4h-3.2"/>
<path d="M102.6 199.6h4M102.6 182.2h4M106.6 199.9v.3h3.4M106.6 199.6v.3M106.6 181.9v.3M106.6 182.2v17.4M106.6 199.3h3.4M106.6 182.5h3.4M110 199.3v.9M110 181.6h-3.4v.3M110 181.6v.9M110 182.5v16.8"/>
<path d="M114 180.5h174.3M114 180.9h174.3M121.1 191.8l.2 .6h-.3zM132.1 192.5l-1.1 2.8M142.3 192.9h2.3M142.6 193.8l.8 1.3M143.4 192.9v2.2M144.3 193.8l-.9 1.3M277.2 190.5a1.13 1.13 0 0 1 1.5-.5 1.13 1.13 0 0 1 .6 1.3 1.13 1.13 0 0 1-1.4 .5 1.13 1.13 0 0 1-.7-1.3zM277.6 190.9h1.4M278.3 190.2v1.4M293.9 192.4v13.9"/>
<path d="M297.6 192.4v15.6M346.4 193.8h7.3M348.3 196.6h.3l-.2 .6zM348.4 193.8l.2 .6h-.3zM348.4 193.8v5M351.5 191.4h1M351.9 191.3l.6 .1-.6 .2zM352.5 189.4v4.4a1.71 1.71 0 0 0-1.7 1.7 1.71 1.71 0 0 0 1.7 1.7M353.7 191.4l.6-.1v.3zM353.7 193.8a1.71 1.71 0 0 1 1.7 1.7 1.71 1.71 0 0 1-1.7 1.7h-7.3M353.7 189.4v4.4M353.7 191.4h3.5"/>
<path d="M364.9 194.4h14.3M110 200.2l.1 7.3M110 207.1h4M110.1 207.5h3.8M114 207.6h174.3M114 201.3h174.3M114 200.9h174.3M114 207.4l-.1 .1M120.2 206.4l1.5 .6M121 207.3l.1 .6h-.3zM121 207.3l-.7 5.9h24.2M121.3 205.3l-.3 2"/>
<path d="M122.2 208l.7 .3h16.6M124.1 213.6l-1.1 2.8M136.3 210.4h2.3M136.6 211.3l.8 1.4M137.4 210.4v2.3M138.3 211.3l-.9 1.4M139.5 208.3h1.1M139.5 208v.3M140.6 208.3h6.8M140.6 208v.3M147.4 208.3h1.2M147.4 208v.3"/>
<path d="M148.6 208v.3M165.8 208l-.7 .3h-16.5M278.3 207.3l.1 .6h-.3zM278.3 205.3v7.9h22.4M278.3 206.3h17.6M283.8 213.5l-1.1 2.9M288.3 207.5h3M288.3 207.3h3M291.3 207.3h.1M291.3 207.3v.2M291.4 207.3l-.1 .2M292.6 210.4h2.2"/>
<path d="M292.8 211.3l.9 1.3M293.7 210.4v2.2M293.8 205.7h.2l-.1 .6zM294.5 211.3l-.8 1.3M297.4 207.4h.3l-.1 .6zM350.9 205.8v2.3M350.9 206.9h2.3M351.8 206.1l1.4 .8M353.2 206.9l-1.4 .9M4 245.2h123v47.8M4 253.7h123M4 259.4h123"/>
<path d="M52.4 245.2v47.8M83.5 253.7v5.7M104.7 253.7v5.7M216 253h200M216 248h65M216 258h65M228.6 243v15M255.2 243v15M281 243v50M296 243v30M346 243v30M361 243v30"/>
<path d="M381 253v20M392 253v20M416 243h-200v50M4 265h123M4 270.6h123M4 276.2h123M84.9 279.3h1.3M85.5 278.6v1.3M216 278h65M216 273h200M216 263h165M216 268h65"/>
<path d="M231 263v15M256 263v15M311 273v20M393.4 260.5l9-2.5v10l-9-2.5zM4 281.8h123M4 287.4h123M83.5 287.4v5.6M84.9 280.6h1.3M104.7 287.4v5.6M267.4 287.2h1.2M267.4 286h1.2M268 285.5v1.1"/>
<circle cx="115.4" cy="53.2" r=".85"/>
<circle cx="115.4" cy="53.2" r=".82"/>
<circle cx="130.4" cy="45.5" r=".72"/>
<circle cx="130.4" cy="45.5" r=".86"/>
<circle cx="135.4" cy="45.5" r=".71"/>
<circle cx="135.4" cy="45.5" r=".85"/>
<circle cx="139.3" cy="45.5" r=".98"/>
<circle cx="139.3" cy="45.5" r=".95"/>
<circle cx="144" cy="45.5" r=".85"/>
<circle cx="144" cy="45.5" r=".43"/>
<circle cx="148.7" cy="45.5" r=".98"/>
<circle cx="148.7" cy="45.5" r=".96"/>
<circle cx="152.6" cy="45.5" r=".71"/>
<circle cx="152.6" cy="45.5" r=".85"/>
<circle cx="157.6" cy="45.5" r=".86"/>
<circle cx="157.6" cy="45.5" r=".71"/>
<circle cx="178.3" cy="44.9" r=".92"/>
<circle cx="206.9" cy="44.9" r=".92"/>
<circle cx="235.4" cy="44.9" r=".93"/>
<circle cx="264" cy="44.9" r=".93"/>
<circle cx="278.3" cy="44.9" r=".93"/>
<circle cx="286.9" cy="53.2" r=".85"/>
<circle cx="286.9" cy="53.2" r=".81"/>
<circle cx="115.4" cy="67.5" r=".86"/>
<circle cx="115.4" cy="67.5" r=".82"/>
<circle cx="130.4" cy="75.2" r=".72"/>
<circle cx="130.4" cy="75.2" r=".87"/>
<circle cx="135.4" cy="75.2" r=".71"/>
<circle cx="135.4" cy="75.2" r=".86"/>
<circle cx="139.3" cy="75.2" r=".96"/>
<circle cx="139.3" cy="75.2" r=".98"/>
<circle cx="144" cy="75.2" r=".85"/>
<circle cx="144" cy="75.2" r=".43"/>
<circle cx="148.7" cy="75.2" r=".98"/>
<circle cx="148.7" cy="75.2" r=".97"/>
<circle cx="152.6" cy="75.2" r=".71"/>
<circle cx="152.6" cy="75.2" r=".86"/>
<circle cx="157.6" cy="75.2" r=".87"/>
<circle cx="157.6" cy="75.2" r=".71"/>
<circle cx="178.3" cy="75.8" r=".92"/>
<circle cx="206.9" cy="75.8" r=".92"/>
<circle cx="235.4" cy="75.8" r=".93"/>
<circle cx="262.1" cy="77.8" r=".75"/>
<circle cx="262.2" cy="77.8" r=".77"/>
<circle cx="278.3" cy="75.8" r=".93"/>
<circle cx="286.9" cy="67.5" r=".8"/>
<circle cx="286.9" cy="67.5" r=".87"/>
<circle cx="154.4" cy="88" r=".98"/>
<circle cx="115.3" cy="116.8" r=".8"/>
<circle cx="115.3" cy="116.8" r=".86"/>
<circle cx="136.6" cy="113.8" r=".74"/>
<circle cx="136.6" cy="113.8" r=".78"/>
<circle cx="136.6" cy="113.8" r=".86"/>
<circle cx="141" cy="110.5" r=".77"/>
<circle cx="141" cy="110.5" r=".85"/>
<circle cx="141" cy="110.5" r=".28"/>
<circle cx="142.9" cy="111" r=".77"/>
<circle cx="142.9" cy="111" r=".73"/>
<circle cx="145.2" cy="111.1" r=".76"/>
<circle cx="145.2" cy="111.1" r=".74"/>
<circle cx="151.4" cy="113.8" r=".73"/>
<circle cx="151.4" cy="113.8" r=".77"/>
<circle cx="151.4" cy="113.8" r=".85"/>
<circle cx="262.3" cy="113.8" r=".85"/>
<circle cx="262.3" cy="113.8" r=".75"/>
<circle cx="268.6" cy="113.8" r=".86"/>
<circle cx="268.6" cy="113.8" r=".73"/>
<circle cx="268.6" cy="113.8" r=".77"/>
<circle cx="287" cy="116.8" r=".86"/>
<circle cx="287" cy="116.8" r=".82"/>
<circle cx="347.5" cy="120.3" r="1.22"/>
<circle cx="347.5" cy="127.2" r="1.18"/>
<circle cx="347.5" cy="120.3" r="1.19"/>
<circle cx="347.5" cy="127.1" r="1.21"/>
<circle cx="347.5" cy="127.2" r="1.56"/>
<circle cx="347.5" cy="120.3" r="1.56"/>
<circle cx="347.5" cy="127.1" r="1.43"/>
<circle cx="347.5" cy="120.3" r="1.43"/>
<circle cx="354.3" cy="137.7" r=".84"/>
<circle cx="354.3" cy="137.7" r=".78"/>
<circle cx="355" cy="135.4" r=".96"/>
<circle cx="355" cy="135.4" r="1.02"/>
<circle cx="357.4" cy="134.9" r=".78"/>
<circle cx="362.1" cy="127.2" r="1.56"/>
<circle cx="362.1" cy="127.1" r="1.18"/>
<circle cx="362.1" cy="127.1" r="1.21"/>
<circle cx="362.1" cy="127.1" r="1.43"/>
<circle cx="366.8" cy="134.7" r=".79"/>
<circle cx="366.8" cy="134.7" r=".84"/>
<circle cx="369.1" cy="135.4" r=".96"/>
<circle cx="369.1" cy="135.4" r="1.02"/>
<circle cx="369.6" cy="137.8" r=".78"/>
<circle cx="369.6" cy="137.8" r=".84"/>
<circle cx="376.6" cy="120.3" r="1.21"/>
<circle cx="376.6" cy="127.1" r="1.19"/>
<circle cx="376.6" cy="127.1" r="1.43"/>
<circle cx="376.6" cy="120.3" r="1.43"/>
<circle cx="376.6" cy="127.2" r="1.57"/>
<circle cx="376.6" cy="120.3" r="1.57"/>
<circle cx="376.6" cy="127.1" r="1.22"/>
<circle cx="376.7" cy="120.3" r="1.18"/>
<circle cx="354.5" cy="147.1" r=".78"/>
<circle cx="355" cy="149.5" r=".96"/>
<circle cx="355" cy="149.5" r="1.03"/>
<circle cx="362.1" cy="142.4" r="7.6"/>
<circle cx="366.7" cy="150" r=".79"/>
<circle cx="369.1" cy="149.5" r=".96"/>
<circle cx="369.1" cy="149.5" r="1.03"/>
<circle cx="369.8" cy="147.2" r=".78"/>
<circle cx="369.8" cy="147.2" r=".84"/>
<circle cx="121.2" cy="175.5" r=".97"/>
<circle cx="143" cy="173.4" r=".35"/>
<circle cx="145" cy="173.4" r=".34"/>
<circle cx="149.7" cy="175.5" r=".92"/>
<circle cx="149.7" cy="175.5" r=".98"/>
<circle cx="178.3" cy="175.5" r=".92"/>
<circle cx="178.3" cy="175.5" r=".98"/>
<circle cx="206.9" cy="175.5" r=".96"/>
<circle cx="206.9" cy="175.5" r=".92"/>
<circle cx="235.4" cy="175.5" r=".96"/>
<circle cx="235.4" cy="175.5" r=".92"/>
<circle cx="262.2" cy="173.4" r=".34"/>
<circle cx="264" cy="175.5" r=".96"/>
<circle cx="264" cy="175.5" r=".92"/>
<circle cx="278.3" cy="175.5" r=".96"/>
<circle cx="278.3" cy="175.5" r=".92"/>
<circle cx="118.2" cy="195.2" r=".47"/>
<circle cx="118.2" cy="186.6" r=".47"/>
<circle cx="121.1" cy="190.9" r=".85"/>
<circle cx="131.5" cy="193.9" r="1"/>
<circle cx="149.7" cy="190.9" r=".85"/>
<circle cx="278" cy="190.9" r="3"/>
<circle cx="284.1" cy="195.2" r=".48"/>
<circle cx="284.1" cy="186.6" r=".48"/>
<circle cx="121.2" cy="206.3" r=".98"/>
<circle cx="123.6" cy="215" r=".99"/>
<circle cx="149.7" cy="206.3" r=".93"/>
<circle cx="149.7" cy="206.3" r=".98"/>
<circle cx="178.3" cy="206.3" r=".93"/>
<circle cx="178.3" cy="206.3" r=".98"/>
<circle cx="206.8" cy="206.3" r=".97"/>
<circle cx="206.9" cy="206.3" r=".93"/>
<circle cx="235.4" cy="206.3" r=".97"/>
<circle cx="235.4" cy="206.3" r=".93"/>
<circle cx="264" cy="206.3" r=".97"/>
<circle cx="264" cy="206.3" r=".93"/>
<circle cx="278.3" cy="206.3" r=".97"/>
<circle cx="278.3" cy="206.3" r=".93"/>
<circle cx="283.3" cy="215" r=".98"/>
</g>
<path d="M412.4 262.3a2.5 2.5 0 0 0-4.1-1.1 2.5 2.5 0 0 0 1 4.2 2.5 2.5 0 0 0 3.2-2.9l-.1-.2" fill="none" stroke="#000" stroke-width=".3" stroke-dasharray="30.5 1.3 1.3 1.3" stroke-dashoffset="24.5" stroke-linecap="butt"/>
<path d="M414.8 261.5a5 5 0 0 0-8.3-2 5 5 0 0 0 2.2 8.3 5 5 0 0 0 6.2-6l-.1-.3" fill="none" stroke="#000" stroke-width=".3" stroke-dasharray="30.5 1.3 1.3 1.3" stroke-dashoffset="16.7" stroke-linecap="butt"/>
<path d="M362.1 116.7v14.3" fill="none" stroke="#000" stroke-width=".3" stroke-dasharray="30.5 1.3 1.3 1.3" stroke-dashoffset="25.2"/>
<path d="M276.9 190.9h-.2M278.3 189.4v-.1M278.3 192.3v.1M279.7 190.9h.2" fill="none" stroke="#000" stroke-width=".3" stroke-dasharray="30.5 1.3 1.3 1.3"/>
<path d="M410 255.7v14.9" fill="none" stroke="#000" stroke-width=".3" stroke-dasharray="30.5 1.3 1.3 1.3" stroke-dashoffset="25"/>
<path d="M403.4 263l12.6-.1" fill="none" stroke="#000" stroke-width=".3" stroke-dasharray="30.5 1.3 1.3 1.3" stroke-dashoffset="26.1"/>
<path d="M216 248v5" fill="none" stroke="#000" stroke-width=".3" stroke-dasharray="30.5 1.3 1.3 1.3" stroke-dashoffset="29.9"/>
<path d="M115 45.5v29.7M144 45.5v29.7M258.3 45.5v29.7M287.3 45.5v29.7" fill="none" stroke="#f00" stroke-width=".3" stroke-dasharray="30.5 1.3 1.3 1.3" stroke-dashoffset="17.5"/>
<g fill="#000">
<path d="M344.5 127.3l.6 .3h-.6z"/>
<path d="M96.6 29.9l.6-.1v.3zM143.4 29.8l.6 .1-.6 .2zM96.6 34.3l.6-.2v.3zM114.4 34.1l.6 .2-.6 .1z"/>
<path d="M118 34.3l.6-.2v.3zM169.4 34.1l.6 .2-.6 .1zM149.7 168.4l.6-.2v.3zM263.4 168.2l.6 .2-.6 .1z"/>
<path d="M130.4 37.3l.6-.2v.4zM157 37.1l.6 .2-.6 .2z"/>
<path d="M290.8 37.1l.6 .2-.6 .2zM287.3 37.3l.6-.2v.4zM257.7 29.8l.6 .1-.6 .2zM144 29.9l.6-.1v.3z"/>
<path d="M164.8 45.5l.2 .6h-.4zM164.6 74.6h.4l-.2 .6zM383.1 107.9l.1 .6h-.3zM382.9 129h.3l-.1 .6zM297.6 173.7l.1 .6h-.3zM297.4 207.4h.3l-.1 .6zM293.9 175.5l.1 .6h-.2zM293.8 205.7h.2l-.1 .6zM348.4 193.8l.2 .6h-.3zM348.3 196.6h.3l-.2 .6z"/>
<path d="M96.6 104.9l.6-.2v.3zM290.8 104.7l.6 .2-.6 .1zM135.4 40.6l.6-.2v.3zM152 40.4l.6 .2-.6 .1zM157.6 76.1l-.2 .6h.3zM144 76.1l-.1 .6h.2zM362.1 132.7l.6-.1v.3zM378.6 132.6l.6 .1-.6 .2zM121.1 168.4l.6-.2v.3zM149.1 168.2l.6 .2-.6 .1zM121.1 191.8l-.1 .6h.3zM121 207.3l-.2 .6h.3zM278.3 207.3l-.2 .6h.3zM96.6 168.4l.6-.2v.3zM120.5 168.2l.6 .2-.6 .1z"/>
<path d="M378.9 103.7l.6 .2-.6 .1zM344.6 103.9l.6-.2v.3z"/>
<path d="M361.5 132.6l.6 .1-.6 .2zM345.1 132.7l.6-.1v.3zM290.8 168.2l.6 .2-.6 .1zM278.3 168.4l.6-.2v.3z"/>
<path d="M277.7 168.2l.6 .2-.6 .1zM264 168.4l.6-.2v.3z"/>
<path d="M353.7 191.4l.6-.1v.3zM351.9 191.3l.6 .1-.6 .2z"/>
</g>
<g font-size="6.3">
<text x="282.1" y="250.3">名称</text>
<text x="347.1" y="250.3">图号</text>
<text x="282.1" y="260.3">材质</text>
<text x="347.1" y="260.3">质量</text>
<text x="383.3" y="262.1">视</text>
<text x="383.3" y="269.9">图</text>
<text x="282.1" y="270.3">版次</text>
<text x="347.1" y="270.3">比例</text>
</g>
<g font-size="4.2">
<text x="4.8" y="237.6">注意：1.行走平行度（正面+侧面），450行程内，≤±0.03mm，1000行程内，≤±0.05mm。</text>
<text x="12.2" y="243.3">2.本体形变，450行程内，≤±0.03mm，1000行程内，≤±0.05mm。</text>
<text x="18.6" y="251.3">型号/规格</text>
<text x="69.5" y="251.3">GTH12-400-BM-M40-C4</text>
<text x="300.8" y="249.5">GTH12-400-BM-M40-C4</text>
<text x="14.4" y="258.3">螺杆型号/规格</text>
<text x="19.7" y="263.9">有效行程</text>
<text x="63.7" y="258.3">1605</text>
<text x="86.5" y="263.9">400</text>
<text x="89.9" y="258.3">1610</text>
<text x="111.7" y="258.3">1620</text>
<text x="19.7" y="269.5">精度等级</text>
<text x="87.6" y="269.5">C7</text>
<text x="259" y="267">2022/9/29</text>
<text x="19.7" y="275.2">马达容量</text>
<text x="74.9" y="275.2">400W（无刹车）</text>
<text x="15.5" y="280.8">重复定位精度</text>
<text x="86.7" y="280.8">0.02</text>
<text x="9.1" y="286.4">感应开关方式及数量</text>
<text x="72.7" y="286.4">外挂型三只（C4）</text>
<text x="15.5" y="292">建议最快速度</text>
<text x="60.5" y="292">250MM/S</text>
<text x="86.7" y="292">500MM/S</text>
<text x="107.4" y="292">1000MM/S</text>
</g>
<g font-size="4.1">
<text x="282.1" y="192.4">I</text>
<text x="371.1" y="193.3">I</text>
<text x="365" y="198.5">2 : 3.5</text>
</g>
<g font-size="3.5">
<text x="60.6" y="35.5">64.50 滑台极限位置 1</text>
<text x="101.1" y="31.2">166 滑台原始位置</text>
<text x="146.2" y="35.5">182</text>
<text x="191.9" y="31.2">400 有效行程</text>
<text x="147.1" y="41.8">60</text>
<text x="147.1" y="38.6">95</text>
<text x="294.2" y="38.6">14.50 滑台极限位置 1</text>
<text x="166.1" y="62.7" transform="rotate(-90 166.1 62.7)">104</text>
<text x="159.2" y="83.3">8 x M6 贯穿</text>
<text x="145.6" y="89.2">2 x</text>
<text x="156" y="89.2">6 H7</text>
<text x="169.2" y="89.2">8</text>
<text x="178.7" y="106.1">682</text>
<text x="359.5" y="105.1">122</text>
<text x="329.8" y="125.8">基准面</text>
<text x="384.4" y="120.1" transform="rotate(-90 384.4 120.1)">76</text>
<text x="333.7" y="134">59.50</text>
<text x="381.3" y="134">60</text>
<text x="107.4" y="169.6">86</text>
<text x="133.1" y="169.6">100</text>
<text x="204.8" y="169.6">400</text>
<text x="270.3" y="169.6">50</text>
<text x="280.8" y="169.6">46</text>
<text x="122.8" y="195.2">2 x</text>
<text x="133.2" y="195.2">6 H7</text>
<text x="146.4" y="195.2">6</text>
<text x="295.2" y="192.4" transform="rotate(-90 295.2 192.4)">108</text>
<text x="298.9" y="192.4" transform="rotate(-90 298.9 192.4)">120</text>
<text x="357.2" y="192.7">2</text>
<text x="346.2" y="209.4" transform="rotate(-90 346.2 209.4)">+0.012</text>
<text x="349.7" y="207.7" transform="rotate(-90 349.7 207.7)">0</text>
<text x="353.2" y="205.2" transform="rotate(-90 353.2 205.2)">6</text>
<text x="121.9" y="212.7">10 x M8</text>
<text x="140.3" y="212.7">16</text>
<text x="279.9" y="212.7">4 x M8</text>
<text x="296.5" y="212.7">16</text>
<text x="349.7" y="213" transform="rotate(-90 349.7 213)">6</text>
<text x="125.2" y="216.2">6.5 贯穿</text>
<text x="284.9" y="216.2">6.5 贯穿</text>
<text x="221.4" y="246.8">1</text>
<text x="221.4" y="251.8">2</text>
<text x="218.8" y="256.8">序号</text>
<text x="232.2" y="256.8">修 订 版 次</text>
<text x="257.5" y="256.8">设计变更编号</text>
<text x="228.2" y="261.8">设</text>
<text x="240.1" y="261.8">计</text>
<text x="252" y="261.8">变</text>
<text x="263.9" y="261.8">更</text>
<text x="219.1" y="266.7">设 计</text>
<text x="366.6" y="269.3">1:3.5</text>
<text x="219.1" y="271.7">校 核</text>
<text x="219.1" y="276.7">批 准</text>
<text x="222.9" y="282.7">技术要求：</text>
<text x="231.8" y="287.3">1、未标注公差全部 0.1</text>
<text x="231.7" y="291.8">2、未标注倒角全部C0.3</text>
</g>
</svg>
